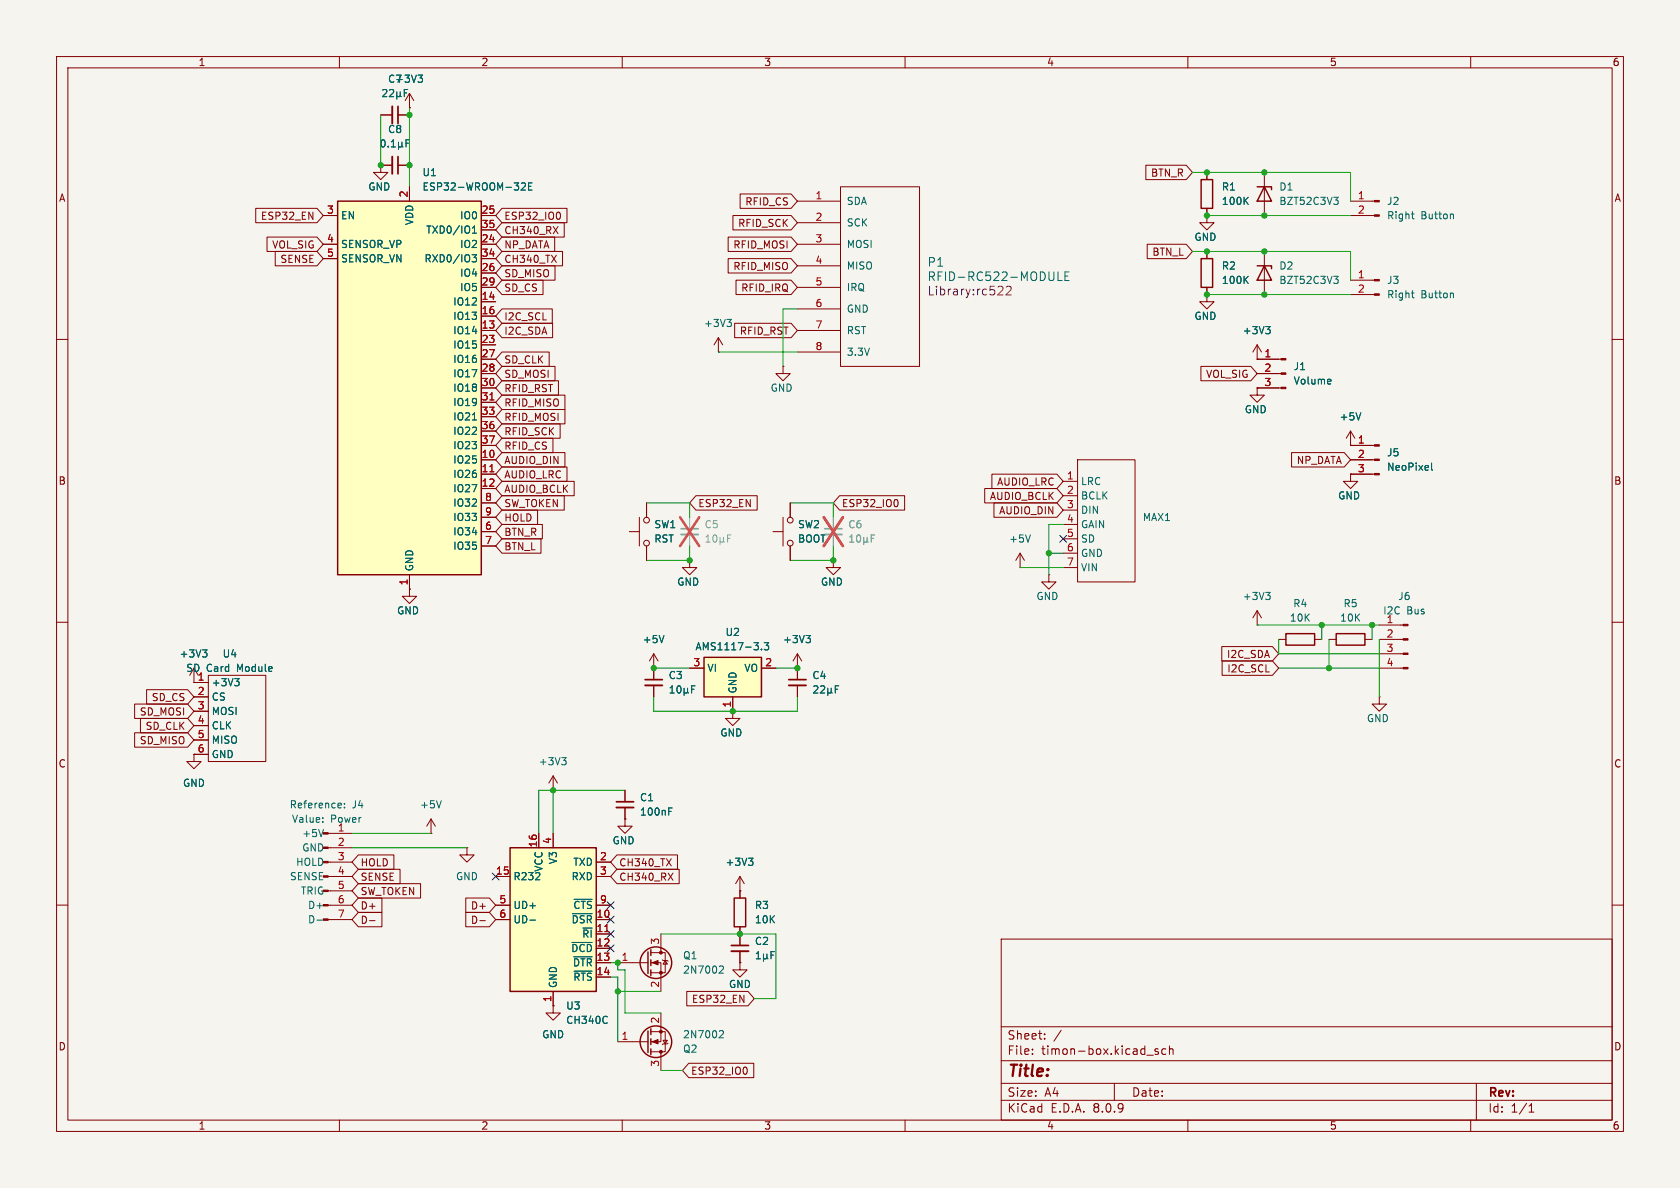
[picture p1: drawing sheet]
<svg xmlns="http://www.w3.org/2000/svg" width="297mm" height="210mm" viewBox="0 0 297 210" stroke-linecap="round" stroke-linejoin="round" font-family="sans-serif">
<path d="M0 0h297v210h-297z" fill="#f5f4ef" stroke="#f5f4ef" stroke-width=".18"/>
<g fill="none" stroke="#840000" stroke-width=".18">
<path d="M10 10h277v190h-277zM12 12h273v186h-273zM60 10v2M110 10v2M160 10v2M210 10v2M260 10v2M141 35.6h7.6M141 39.4h7.6M148.6 33h14v31.8h-14zM213.4 38.1v1.3h1.2l-1.2 1.2-1.3-1.2h1.3M213.4 38.1h.1"/>
<path d="M238.8 35.6h4.2M238.8 38.1h4.2M141 43.2h7.6M141 47h7.6M141 50.8h7.6M141 54.6h7.6M141 58.4h7.6M213.4 52.1v1.2h1.2l-1.2 1.3-1.3-1.3h1.3M213.4 52.1h.1M213.4 44.5v1.2M213.4 50.8v1.3M10 60h2"/>
<path d="M141 62.2h7.6M222.2 68.6v1.3h1.3l-1.3 1.2-1.2-1.2h1.2M222.2 68.6h.1M222.2 63.5h.1M222.2 68.6h4.3M222.2 66h4.3M222.2 63.5h4.3M222.2 61l-.7 1.2M222.2 61v2.5M222.2 61l.8 1.2M238.8 78.7h.1M238.8 76.2l-.8 1.3"/>
<path d="M238.8 76.2v2.5M238.8 76.2l.7 1.3M238.8 78.7h4.2M285 60h2M136.7 94h1.7M138.4 91.4v5.1M139.7 88.9v2.5M139.7 96.5v2.6M188 85.1h2.5M188 87.6h2.5M188 90.2h2.5M188 92.7h2.5"/>
<path d="M188 95.3h2.5M188 97.8h2.5M190.5 81.3h10.2v21.6h-10.2zM238.8 83.8v1.3h1.2l-1.2 1.3-1.3-1.3h1.3M238.8 83.8h.1M238.8 83.8h4.2M238.8 81.3h4.2M10 110h2M188 100.3h2.5M234.9 113h1.3M241.3 113h1.3M243.8 113h4.3"/>
<path d="M243.8 118.1h4.3M243.8 115.6h4.3M243.8 110.5h4.3M285 110h2M110.5 139.7v2M110.5 144.8v1.3h1.3l-1.3 1.2-1.3-1.2h1.3M110.5 144.8h.1M110.5 142.7v2.1M130.8 157.5h.1M130.8 154.9v3.9M130.8 154.9l-.8 1.3M130.8 154.9l.8 1.3"/>
<path d="M10 160h2M109.2 170.2h5.4M115.1 170.2h1.7v5.1M115.1 168.4h2.5v3.6h-2.5M116.8 179.1v5.1h-1.7M116.8 165.1v3.3M117.1 169.7l.1 .1h.8l.1 .1M117.6 169.8l.4 .6h-.8zM130.8 170.2v1.3h1.3l-1.3 1.2-1.3-1.2h1.3M130.8 170.2h.1M130.8 163.8v3.3M130.8 168.1v2.1"/>
<path d="M177 166h108v32h-108zM285 160h2M60 198v2M109.2 184.2h5.4M110 198v2M115.1 182.4h2.5v3.5h-2.5M116.8 185.9v3.3M117.2 183.9h.8l-.4 .6zM118.1 184.4l-.1 .1h-.8l-.1 .2M160 198v2M177 194.5h108M177 191.5h108"/>
<path d="M177 187.5h108M177 181.5h108M182.5 186.3v.1M182.5 185.5v.1M184.7 183.6v.1M184.7 182.8v.1M187.6 182.1l-1.3 2M197 191.5v3M202.7 186.5h1.2M204.7 185.5l-.3-.1-.2 .2v.2l.5 .2v.3h-.5M206.1 185.5l-.4-.1-.3 .3v.4l.1 .2h.6M206.7 185.5l.3-.1 .3 .1 .1 .9"/>
<path d="M206.7 184.9v1.5M210 198v2M260 198v2M261 191.5v6.5M270.3 196.6h.9M270.3 195.5l.4-.4v1.5"/>
<circle cx="139.7" cy="91.9" r=".51"/>
<circle cx="139.7" cy="96" r=".51"/>
</g>
<g fill="none" stroke="#840000" stroke-width=".25">
<path d="M212.3 45.7h2.1v5.1h-2.1zM236.2 112h5.1v2h-5.1zM129.8 158.8h2v5h-2zM114.6 168.3v3.8M115.1 167.9v1M115.1 169.7v1M115.1 171.5v1M114.6 182.2v3.9M115.1 181.9v1M115.1 183.6v1.1M115.1 185.4v1"/>
<circle cx="116" cy="170.2" r="2.79"/>
<circle cx="116" cy="184.1" r="2.79"/>
</g>
<g fill="none" stroke="#006464" stroke-width=".18">
<path d="M249.5 37.8h.5M249.8 38.6l.2 .1M256.8 37.8l.2 .2v.7M187 48.1v1.5h.8M188.3 48.8h.5M189 48.1h-.7v1.5h.7M220.1 49.4l.6 .7M220.7 48.8l-.8 .8M223.8 57.7h.7l-.4 .5M224.3 58.2l.2 .3v.3l-.2 .2M235.1 67l.2 .3-.6 .2M235.2 67.8l-.1 .1"/>
<path d="M240.6 73l-.4 1.2M253.1 81.9v1l.2 .2M118.2 143.4h.4M118.2 142.8h.6M132.3 151.7h.8l-.4 .5M132.9 152.2l.2 .2v.3l-.2 .3M127.4 170.8h.4l.1 .3-.8 .9h.8M133.7 169.5h.7M133.7 168.6l.4-.4v1.3M135 169.3l.2 .2h.2l.2-.2M135 168.6v1.3M135.6 169.3l.2 .2"/>
<path d="M135.6 168.6v.7M136.3 168.8h.4M136.9 168.2h-.6v1.3M127.4 182.2l.4 .1 .1 .3-.8 .9h.8"/>
</g>
<path d="M109 142.7h3M129.3 168.1h3" fill="none" stroke="#840000" stroke-width=".33"/>
<path d="M109 141.7h3M129.3 167.1h3" fill="none" stroke="#840000" stroke-width=".3"/>
<path d="M177 50.6l.3 .3-.1 .4-.8 .8h.9M178.1 50.6l-.2 .2M178.5 50.6l.3 .3-.1 .4-.9 .8h1" fill="none" stroke="#840084" stroke-width=".18"/>
<g fill="#840000" stroke="#840000" stroke-width=".18">
<path d="M243 38h.8v.2h-.8z"/>
<path d="M243 35.4h.8v.3h-.8z"/>
<path d="M115.3 170.2l1-.4v.8z"/>
<path d="M115.3 184.2l1-.4v.7z"/>
<path d="M226.5 68.5h.8v.2h-.8z"/>
<path d="M226.5 65.9h.8v.3h-.8z"/>
<path d="M226.5 63.4h.8v.2h-.8z"/>
<path d="M243 83.7h.8v.2h-.8z"/>
<path d="M243 81.2h.8v.2h-.8z"/>
<path d="M243 78.6h.8v.3h-.8z"/>
<path d="M248.1 118h.8v.2h-.8z"/>
<path d="M248.1 115.4h.8v.3h-.8z"/>
<path d="M248.1 112.9h.8v.3h-.8z"/>
<path d="M248.1 110.4h.8v.2h-.8z"/>
<circle cx="116.8" cy="172" r=".25"/>
<circle cx="116.8" cy="168.4" r=".25"/>
<circle cx="116.8" cy="182.4" r=".25"/>
<circle cx="116.8" cy="185.9" r=".25"/>
</g>
<path d="M124.5 116.2h10.1v7h-10.1z" fill="#ffffc2"/>
<path d="M124.5 116.2h10.1v7h-10.1z" fill="none" stroke="#840000" stroke-width=".25"/>
<g fill="none" stroke="#840000" stroke-width=".18">
<path d="M127 59.7l-.8 1.3M127 59.7v2.5M127 59.7l.8 1.3M127 62.2h.1M138.4 64.8v1.2h1.3l-1.3 1.3-1.2-1.3h1.2M138.4 64.8h.1M111.3 94h1.7M113 91.4v5.1M114.3 88.9v2.5M114.3 96.5v2.6M121.9 99.1v1.2h1.3l-1.3 1.3-1.3-1.3h1.3M121.9 99.1h.1"/>
<path d="M115.6 118.1h.1M115.6 115.6v4.5M115.6 115.6l-.8 1.2M115.6 115.6l.7 1.2M121.9 118.1h2.6M134.6 118.1h2.6M141 118.1h.1M141 115.6l-.8 1.2M141 115.6v2.5M141 115.6l.7 1.2M115.6 121.2v2M129.5 125.7v1.3h1.3l-1.3 1.3-1.2-1.3h1.2"/>
<path d="M129.5 125.7h.1M129.5 123.2v2.5"/>
<circle cx="114.3" cy="96" r=".51"/>
<circle cx="114.3" cy="91.9" r=".51"/>
</g>
<g fill="none" stroke="#006464" stroke-width=".18">
<path d="M128.5 56.5h.8l-.4 .4M129.1 56.9l.2 .3v.3l-.2 .2M117.4 112.3l-.4 1.3M134.6 114.8v.1M135.1 113.6h.8l-.4 .5 .3 .1v.6l-.2 .1-.5-.1M142.5 112.3h.8l-.5 .5M143 112.8l.3 .3v.3l-.3 .2M118.5 122.5h.7M118.5 121.6l.3-.4v1.3M119.8 121.4l.2-.2a.68 .68 0 0 1 .4 .7 .68 .68 0 0 1-.4 .6l-.2-.1-.1-.4zM120.9 122.3l.2 .2h.3l.1-.2M120.9 121.7v1.2"/>
<path d="M121.5 122.3l.2 .2M121.5 121.7v.6M122.3 121.8h.4M122.9 121.2h-.6v1.3"/>
</g>
<path d="M114 121.2h3.1" fill="none" stroke="#840000" stroke-width=".33"/>
<path d="M114 120.1h3.1" fill="none" stroke="#840000" stroke-width=".3"/>
<path d="M120.4 94.5h3" fill="none" stroke="#9c9b98" stroke-width=".33"/>
<path d="M120.4 93.5h3" fill="none" stroke="#9c9b98" stroke-width=".3"/>
<path d="M121.9 91.4v2.1M121.9 94.5v2" fill="none" stroke="#9c9b98" stroke-width=".18"/>
<path d="M124.8 95.8h.7M124.8 94.9l.4-.3v1.2M126.1 94.7l.2-.1a.68 .68 0 0 1 .5 .6 .68 .68 0 0 1-.5 .6l-.2-.1-.1-.3zM127.3 95.7l.2 .1h.2l.2-.1M127.3 95v1.3M127.9 95.7l.2 .1M127.9 95v.7M128.6 95.2h.4M129.2 94.6h-.6v1.2" fill="none" stroke="#939391" stroke-width=".18"/>
<path d="M120.2 91.4l3.4 5.1M123.6 91.4l-3.4 5.1" fill="none" stroke="#e65255" stroke-width=".46"/>
<path d="M90.2 149.9h15.2v25.4h-15.2z" fill="#ffffc2"/>
<path d="M212.3 31.8h2.1v5h-2.1zM222.2 33h2.6v.5M223.5 33l1.3 2.6h-2.6zM222.2 47h2.6v.5M223.5 47l1.3 2.5h-2.6zM227.3 112h5.1v2h-5.1zM90.2 149.9h15.2v25.4h-15.2z" fill="none" stroke="#840000" stroke-width=".25"/>
<g fill="none" stroke="#840000" stroke-width=".18">
<path d="M72.4 19.1h.1M72.4 16.5l-.8 1.3M72.4 16.5v2.6M72.4 16.5l.8 1.3M67.3 29.2v1.3h1.3l-1.3 1.3-1.3-1.3h1.3M67.3 29.2h.1M67.3 29.2h2M67.3 20.3h2M70.4 29.2h2M70.4 20.3h2M213.4 30.5v1.3M213.4 36.8v1.3"/>
<path d="M223.5 30.5v7.6M223.5 44.5v7.6M238.8 52.1h4.2M238.8 49.5h4.2M147.3 99.1v1.2h1.3l-1.3 1.3-1.3-1.3h1.3M147.3 99.1h.1M180.3 97.8l-.7 1.3M180.3 97.8v2.5M180.3 97.8l.8 1.3M34.3 118.1v2.6M36.8 119.4h10.2v15.2h-10.2zM72.4 104.1v1.3h1.3l-1.3 1.3-1.3-1.3h1.3"/>
<path d="M72.4 104.1h.1M141 118.1v2M180.3 100.3h.1M185.4 101.6v1.3h1.3l-1.3 1.2-1.3-1.2h1.3M185.4 101.6h.1M222.2 110.5h.1M222.2 108l-.7 1.2M222.2 108v2.5M222.2 108l.8 1.2M226.1 113h1.2M232.4 113h1.3M34.3 120.7h.1"/>
<path d="M34.3 133.4v1.2h1.3l-1.3 1.3-1.3-1.3h1.3M34.3 133.4h.1M34.3 120.7h2.5M34.3 123.2h2.5M34.3 125.7h2.5M34.3 128.3h2.5M34.3 130.8h2.5M34.3 133.4h2.5M97.8 139.7h.1M97.8 137.2v2.5M97.8 137.2l-.8 1.2M97.8 137.2l.8 1.2"/>
<path d="M141 121.2v2M58 154.9h4.2M58 152.4h4.2M58 157.5h4.2M58 149.9h4.2M58 147.3h4.2M76.2 147.3h.1M76.2 144.8l-.8 1.3M76.2 144.8v2.5M76.2 144.8l.8 1.3M82.5 149.9v1.2h1.3l-1.3 1.3-1.2-1.3h1.2M82.5 149.9h.1"/>
<path d="M87.6 154.9h2.6M95.2 147.3v2.6M97.8 147.3v2.6M105.4 154.9h2.5M105.4 152.4h2.5M58 162.6h4.2M58 160h4.2M87.6 162.6h2.6M87.6 160h2.6M97.8 177.8v1.3h1.3l-1.3 1.2-1.3-1.2h1.3M97.8 177.8h.1M97.8 175.3v2.5"/>
<path d="M105.4 162.6h2.5M105.4 165.1h2.5M105.4 167.6h2.5M105.4 170.2h2.5M105.4 172.7h2.5M105.4 160h2.5"/>
</g>
<g fill="none" stroke="#006464" stroke-width=".18">
<path d="M67.7 15.9l.5-.1 .2 .4-.8 .9h.8M68.9 15.9l.5-.1 .2 .4-.8 .9h.8M70.1 16.9l.2 .2h.3l.2-.2M70.1 16.2v1.3M70.8 16.9l.1 .2M70.8 16.2v.7M71.5 16.4h.4M72.1 15.8h-.6v1.3M73.9 13.3h.8l-.4 .5M74.4 13.8l.3 .2v.3l-.3 .2M67.5 24.8l.2-.1a.68 .68 0 0 1 .4 .6 .68 .68 0 0 1-.4 .7 .84 .84 0 0 1-.2-1.2zM68.6 25.9v.1"/>
<path d="M69.2 26h.7M69.2 25.1l.3-.4v1.3M70.4 25.8l.2 .2h.3l.2-.2M70.4 25.1v1.3M71.1 25.8l.1 .2M71.1 25.1v.7M71.8 25.3h.4M72.4 24.7h-.6v1.3M220.1 35.4l.6 .7M220.7 34.9l-.8 .7M235.8 34.9h.8l-.5 .5M236.3 35.4l.3 .2v.3l-.3 .2"/>
<path d="M235.8 48.8h.8l-.5 .5M236.3 49.3l.3 .3v.3l-.3 .2M249.5 51.8h.5M249.8 52.6h.2M256.8 51.8l.2 .2v.6M182.2 94.6l-.5 1.2M35.8 114.9h.8l-.4 .5M36.3 115.4l.3 .2v.3l-.3 .2M41.5 120h.8l-.4 .4M223.8 104.7h.7l-.4 .5M224.3 105.2l.2 .2v.3l-.2 .3M42 120.4l.3 .3v.3l-.3 .2"/>
<path d="M99.3 133.9h.8l-.4 .5M99.8 134.4l.3 .3v.3l-.3 .2M143.9 121.4l.4-.2 .3 .4-.8 .9h.8M145.1 121.4l.5-.2 .2 .4-.8 .9h.8M146.3 122.3l.2 .2h.3l.1-.2M146.3 121.7v1.2M146.9 122.3l.2 .2M146.9 121.7v.6M147.7 121.8h.4M148.3 121.2h-.6v1.3M57.1 145.2v.2M57.1 144.6v.1"/>
<path d="M57.2 146.6l-.4 1.3M60.2 142l.2 .3-.6 .1M60.3 142.8h-.1M60.9 142.7v.1M60.9 142v.2M78 141.5l-.4 1.3M101.5 159h3.2M56 162.7h1M93.7 162.7h.9M101.1 166.6h3.6M101.2 161.5h3.5M101.4 169.1h3.3"/>
<path d="M101.5 171.7h3.2M107.3 179.7l.1 .1M107.4 180.8l-.1 .1"/>
</g>
<path d="M106.9 164.7h.7" fill="none" stroke="#a90000" stroke-width=".18"/>
<path d="M69.3 18.8v3M69.3 27.7v3M139.4 121.2h3.1" fill="none" stroke="#840000" stroke-width=".33"/>
<path d="M70.4 18.8v3M70.4 27.7v3M139.4 120.1h3.1" fill="none" stroke="#840000" stroke-width=".3"/>
<path d="M145.8 94.5h3" fill="none" stroke="#9c9b98" stroke-width=".33"/>
<path d="M145.8 93.5h3" fill="none" stroke="#9c9b98" stroke-width=".3"/>
<path d="M147.3 91.4v2.1M147.3 94.5v2" fill="none" stroke="#9c9b98" stroke-width=".18"/>
<path d="M150.2 95.8h.7M150.2 94.9l.4-.3v1.2M151.5 94.7l.2-.1a.68 .68 0 0 1 .5 .6 .68 .68 0 0 1-.5 .6l-.2-.1-.1-.3zM152.7 95.7l.2 .1h.2l.2-.1M152.7 95v1.3M153.3 95.7l.2 .1M153.3 95v.7M154 95.2h.4M154.6 94.6h-.6v1.2" fill="none" stroke="#939391" stroke-width=".18"/>
<path d="M145.6 91.4l3.4 5.1M149 91.4l-3.4 5.1" fill="none" stroke="#e65255" stroke-width=".46"/>
<g fill="#840000" stroke="#840000" stroke-width=".18">
<path d="M243 51.9h.8v.3h-.8z"/>
<path d="M243 49.4h.8v.3h-.8z"/>
<path d="M57.1 162.4h.9v.3h-.9z"/>
<path d="M57.1 159.9h.9v.2h-.9z"/>
<path d="M57.1 157.4h.9v.2h-.9z"/>
<path d="M57.1 154.8h.9v.3h-.9z"/>
<path d="M57.1 152.3h.9v.2h-.9z"/>
<path d="M57.1 149.7h.9v.3h-.9z"/>
<path d="M57.1 147.2h.9v.2h-.9z"/>
</g>
<path d="M59.7 35.6h25.4v66h-25.4z" fill="#ffffc2"/>
<path d="M59.7 35.6h25.4v66h-25.4z" fill="none" stroke="#840000" stroke-width=".25"/>
<g fill="none" stroke="#840000" stroke-width=".18">
<path d="M72.4 19.1h.1M45.2 36.8h10.8l1.1 1.3-1.1 1.3h-10.8zM57.1 38.1h2.6M67.3 29.2h.1M67.3 20.3h2M67.3 29.2h2M70.4 20.3h2M70.4 29.2h2M72.4 33v2.6M85.1 38.1h2.5M88.7 39.4h11.1v2.5h-11.1l-1.1-1.3zM88.7 36.8h11.5v2.6h-11.5l-1.1-1.3z"/>
<path d="M98.9 37.6l.2 .4-.2 .7M129.6 38.1h10.3l1.1 1.3-1.1 1.2h-10.3zM130.8 34.3h9.1l1.1 1.3-1.1 1.2h-9.1zM202.6 29.2h7.1l1.1 1.3-1.1 1.3h-7.1zM213.4 38.1h.1M213.4 30.5v1.3M213.4 36.8v1.3M47.2 41.9h8.8l1.1 1.3-1.1 1.3h-8.8zM48.7 44.4h7.3l1.1 1.3-1.1 1.3h-7.3zM57.1 43.2h2.6M57.1 45.7h2.6M85.1 58.4h2.5"/>
<path d="M85.1 53.3h2.5M85.1 55.9h2.5M85.1 43.2h2.5M85.1 48.3h2.5M85.1 50.8h2.5M85.1 45.7h2.5M85.1 40.6h2.5M88.7 54.6h8.9v2.6h-8.9l-1.1-1.3zM88.7 41.9h9.4v2.6h-9.4l-1.1-1.3zM88.7 57.1h9v2.6h-9l-1.1-1.3zM88.7 49.5h7.3v2.6h-7.3l-1.1-1.3zM88.7 47h9.4v2.5h-9.4l-1.1-1.2z"/>
<path d="M88.7 44.4h10.7v2.6h-10.7l-1.1-1.3zM97.8 40l.9 1.3M98.7 40l-.9 1.3M128.7 41.9h11.2l1.1 1.3-1.1 1.3h-11.2zM128.7 45.7h11.2l1.1 1.3-1.1 1.3h-11.2zM129.9 57.1h10l1.1 1.3-1.1 1.3h-10zM130.1 49.5h9.8l1.1 1.3-1.1 1.3h-9.8zM202.8 43.2h6.9l1.1 1.3-1.1 1.2h-6.9zM213.4 52.1h.1M213.4 44.5v1.2M213.4 50.8v1.3M85.1 61h2.5"/>
<path d="M85.1 63.5h2.5M85.1 66h2.5M85.1 68.6h2.5M85.1 71.1h2.5M85.1 73.7h2.5M85.1 76.2h2.5M85.1 78.7h2.5M88.7 62.2h8.4v2.6h-8.4l-1.1-1.3zM88.7 64.8h9.4v2.5h-9.4l-1.1-1.3zM88.7 72.4h11.2v2.5h-11.2l-1.1-1.2zM88.7 67.3h10v2.6h-10l-1.1-1.3zM88.7 74.9h10.3v2.6h-10.3l-1.1-1.3z"/>
<path d="M88.7 69.8h11.2v2.6h-11.2l-1.1-1.3zM88.7 77.5h9.1v2.5h-9.1l-1.1-1.3zM212.3 64.8h8.8l1.1 1.2-1.1 1.3h-8.8zM222.2 63.5h.1M222.2 68.6h.1M222.2 63.5h3.9M222.2 66h3.9M222.2 68.6h3.9M238.8 78.7h.1M238.8 78.7h3.8M85.1 81.3h2.5M85.1 83.8h2.5"/>
<path d="M85.1 86.4h2.5M85.1 94h2.5M85.1 96.5h2.5M85.1 88.9h2.5M85.1 91.4h2.5M88.7 82.5h11.5v2.6h-11.5l-1.1-1.3zM88.7 90.2h6.3v2.5h-6.3l-1.1-1.3zM88.7 95.2h6.9v2.6h-6.9l-1.1-1.3zM88.7 87.6h11.1v2.6h-11.1l-1.1-1.3zM88.7 92.7h7.2v2.6h-7.2l-1.1-1.3zM88.7 80h11.2v2.6h-11.2l-1.1-1.3zM88.7 85.1h12.8v2.5h-12.8l-1.1-1.2z"/>
<path d="M114.3 88.9v2.5M114.3 96.5v2.6M121.9 99.1h.1M123 87.6h10.9v2.6h-10.9l-1.1-1.3zM139.7 88.9v2.5M139.7 96.5v2.6M147.3 99.1h.1M148.4 87.6h11.5v2.6h-11.5l-1.1-1.3zM158.6 88.4l.2 .4-.2 .7M174.1 86.4h12.7l1.2 1.2-1.2 1.3h-12.7zM175.4 83.8h11.4l1.2 1.3-1.2 1.3h-11.4zM175.7 88.9h11.1l1.2 1.3-1.2 1.2h-11.1z"/>
<path d="M228.3 80h9.3l1.2 1.3-1.2 1.3h-9.3zM238.8 83.8h.1M238.8 81.3h3.8M238.8 83.8h3.8M72.4 104.1h.1M72.4 101.6v2.5M115.6 118.1h.1M115.6 118.1v2M121.9 118.1h2.6M134.6 118.1h2.6M141 118.1h.1M141 118.1v2"/>
<path d="M216 114.3h8.9l1.2 1.3-1.2 1.2h-8.9zM216.1 116.8h8.8l1.2 1.3-1.2 1.3h-8.8zM23.8 129.5h9.4l1.1 1.3-1.1 1.3h-9.4zM23.8 124.5h9.4l1.1 1.2-1.1 1.3h-9.4zM24.8 127h8.4l1.1 1.3-1.1 1.2h-8.4zM25.9 121.9h7.3l1.1 1.3-1.1 1.3h-7.3zM34.3 133.4h.1M34.3 120.7h.1M34.3 120.7h2.5M34.3 123.2h2.5M34.3 125.7h2.5M34.3 128.3h2.5"/>
<path d="M34.3 130.8h2.5M34.3 133.4h2.5M110.5 139.7v2M115.6 121.2v2M129.5 125.7h.1M129.5 123.2v2.5M141 121.2v2M243.8 123.2v1.3h1.3l-1.3 1.2-1.2-1.2h1.2M243.8 123.2h.1M63.3 151.1h6.3v2.6h-6.3l-1.1-1.3zM63.3 158.7h4.2v2.6h-4.2l-1.1-1.3zM63.3 153.7h7.4v2.5h-7.4l-1.1-1.3z"/>
<path d="M63.3 156.2h11.1v2.6h-11.1l-1.1-1.3zM82.3 158.7h4.2l1.1 1.3-1.1 1.3h-4.2zM87.6 154.9h2.6M95.2 147.3v2.6M97.8 147.3v2.6M105.4 154.9h2.5M105.4 152.4h2.5M109.1 153.7h11v2.5h-11l-1.2-1.3zM109.1 151.1h10.7v2.6h-10.7l-1.2-1.3zM110.5 144.8h.1M110.5 142.7v2.1M118.1 154.3l.9 1.3"/>
<path d="M119 154.3l-.9 1.3M130.8 157.5h.1M130.8 157.5v1.3M63.3 161.3h4.2v2.5h-4.2l-1.1-1.2zM65.3 162.7h1M82.3 161.3h4.2l1.1 1.3-1.1 1.2h-4.2zM84.8 162.7h1M87.6 162.6h2.6M87.6 160h2.6M97.8 177.8h.1M97.8 175.3v2.5M105.4 162.6h2.5"/>
<path d="M105.4 165.1h2.5M105.4 167.6h2.5M105.4 170.2h2.5M105.4 172.7h2.5M105.4 160h2.5M121.4 175.3h10.8l1.1 1.2-1.1 1.3h-10.8zM130.8 170.2h.1M130.8 163.8v3.3M130.8 168.1v2.1M121.8 188h11.5v2.5h-11.5l-1.2-1.3zM131.9 188.7l.2 .4-.2 .7"/>
</g>
<path d="M86.6 70.7h.7M86.6 83.4h.7M106.9 164.7h.7" fill="none" stroke="#a90000" stroke-width=".18"/>
<g fill="none" stroke="#006464" stroke-width=".18">
<path d="M67.7 15.9l.5-.1 .2 .4-.8 .9h.8M68.9 15.9l.5-.1 .2 .4-.8 .9h.8M70.1 16.9l.2 .2h.3l.2-.2M70.1 16.2v1.3M70.8 16.9l.1 .2M70.8 16.2v.7M71.5 16.4h.4M72.1 15.8h-.6v1.3M73.9 13.3h.8l-.4 .5M74.4 13.8l.3 .2v.3l-.3 .2M67.5 24.8l.2-.1a.68 .68 0 0 1 .4 .6 .68 .68 0 0 1-.4 .7 .84 .84 0 0 1-.2-1.2zM68.6 25.9v.1"/>
<path d="M69.2 26h.7M69.2 25.1l.3-.4v1.3M70.4 25.8l.2 .2h.3l.2-.2M70.4 25.1v1.3M71.1 25.8l.1 .2M71.1 25.1v.7M71.8 25.3h.4M72.4 24.7h-.6v1.3M92.2 32.5l.5-.2 .2 .4-.8 .9h.8M93.4 32.9h.5M94 32.3h-.6v1.3h.6M220.1 35.4l.6 .7"/>
<path d="M220.7 34.9l-.8 .7M83.5 45h.7l-.4 .5 .4 .1v.6l-.2 .1-.5-.1M83.5 41.2h.7M83.5 40.3l.4-.4v1.3M220.1 49.4l.6 .7M220.7 48.8l-.8 .8M223.8 57.7h.7l-.4 .5M224.3 58.2l.2 .3v.3l-.2 .2M83.5 74.2h.7M235.1 67l.2 .3-.6 .2M235.2 67.8l-.1 .1M240.6 73l-.4 1.2"/>
<path d="M253.1 81.9v1l.2 .2M35.8 114.9h.8l-.4 .5M36.3 115.4l.3 .2v.3l-.3 .2M41.5 120h.8l-.4 .4M117.4 112.3l-.4 1.3M134.6 114.8v.1M135.1 113.6h.8l-.4 .5 .3 .1v.6l-.2 .1-.5-.1M142.5 112.3h.8l-.5 .5M143 112.8l.3 .3v.3l-.3 .2M42 120.4l.3 .3v.3l-.3 .2M118.5 122.5h.7M118.5 121.6l.3-.4v1.3"/>
<path d="M119.8 121.4l.2-.2a.68 .68 0 0 1 .4 .7 .68 .68 0 0 1-.4 .6l-.2-.1-.1-.4zM120.9 122.3l.2 .2h.3l.1-.2M120.9 121.7v1.2M121.5 122.3l.2 .2M121.5 121.7v.6M122.3 121.8h.4M122.9 121.2h-.6v1.3M143.9 121.4l.4-.2 .3 .4-.8 .9h.8M145.1 121.4l.5-.2 .2 .4-.8 .9h.8M146.3 122.3l.2 .2h.3l.1-.2M146.3 121.7v1.2M146.9 122.3l.2 .2"/>
<path d="M146.9 121.7v.6M147.7 121.8h.4M148.3 121.2h-.6v1.3M101.5 159h3.2M118.2 143.4h.4M118.2 142.8h.6M132.3 151.7h.8l-.4 .5M132.9 152.2l.2 .2v.3l-.2 .3M93.7 162.7h.9M101.1 166.6h3.6M101.2 161.5h3.5M101.4 169.1h3.3"/>
<path d="M101.5 171.7h3.2M107.3 179.7l.1 .1M133.7 169.5h.7M133.7 168.6l.4-.4v1.3M135 169.3l.2 .2h.2l.2-.2M135 168.6v1.3M135.6 169.3l.2 .2M135.6 168.6v.7M136.3 168.8h.4M136.9 168.2h-.6v1.3M107.4 180.8l-.1 .1"/>
</g>
<g fill="none" stroke="#009600" stroke-width=".18">
<path d="M72.4 19.1v13.9M67.3 20.3v8.9M210.8 30.5h28v5.1M213.4 38.1h25.4M141 54.6h-2.6v10.2M210.8 44.5h28v5M213.4 52.1h25.4M127 62.2h14M114.3 88.9h7.6v2.5M121.9 96.5v2.6h-7.6M139.7 88.9h7.6v2.5M147.3 96.5v2.6h-7.6"/>
<path d="M185.4 97.8h2.6M188 92.7h-2.6v8.9M115.6 118.1h6.3M137.2 118.1h3.8M180.3 100.3h7.7M222.2 110.5h21.6M226.1 113v2.6h17.7M226.1 118.1h17.7M233.7 110.5v2.5M234.9 113v5.1M242.6 110.5v2.5M243.8 113v10.2"/>
<path d="M97.8 139.7v7.6M110.5 139.7h-15.3v7.6M115.6 123.2v2.5h25.4v-2.5M62.2 147.3h14M62.2 149.9h20.3M107.9 170.2h1.3v1.3h1.3v7.6h6.3M107.9 172.7h1.3v11.5M109.2 175.3h7.6M116.8 165.1h20.4v11.4h-3.9M116.8 189.2h3.8"/>
</g>
<path d="M187.4 94.6l1.2 1.3M188.6 94.6l-1.2 1.3M87 154.3l1.2 1.2M88.2 154.3l-1.2 1.2M107.3 159.4l1.3 1.2M108.6 159.4l-1.3 1.2M107.3 162l1.3 1.2M107.3 164.5l1.3 1.2M107.3 167l1.3 1.2M108.6 162l-1.3 1.2M108.6 164.5l-1.3 1.2M108.6 167l-1.3 1.2" fill="none" stroke="#000084" stroke-width=".18"/>
<path d="M150.2 95.8h.7M150.2 94.9l.4-.3v1.2M151.5 94.7l.2-.1a.68 .68 0 0 1 .5 .6 .68 .68 0 0 1-.5 .6l-.2-.1-.1-.3zM152.7 95.7l.2 .1h.2l.2-.1M152.7 95v1.3M153.3 95.7l.2 .1M153.3 95v.7M154 95.2h.4M154.6 94.6h-.6v1.2" fill="none" stroke="#939391" stroke-width=".18"/>
<path d="M147.3 91.4v2.1M147.3 94.5v2" fill="none" stroke="#9c9b98" stroke-width=".18"/>
<path d="M145.6 91.4l3.4 5.1M149 91.4l-3.4 5.1" fill="none" stroke="#e65255" stroke-width=".46"/>
<g fill="#009600" stroke="#009600" stroke-width=".18">
<circle cx="97.8" cy="139.7" r=".46"/>
<circle cx="234.9" cy="118.1" r=".46"/>
<circle cx="242.6" cy="110.5" r=".46"/>
<circle cx="213.4" cy="52.1" r=".46"/>
<circle cx="233.7" cy="110.5" r=".46"/>
<circle cx="223.5" cy="52.1" r=".46"/>
<circle cx="185.4" cy="97.8" r=".46"/>
<circle cx="121.9" cy="99.1" r=".46"/>
<circle cx="129.5" cy="125.7" r=".46"/>
<circle cx="115.6" cy="118.1" r=".46"/>
<circle cx="141" cy="118.1" r=".46"/>
<circle cx="147.3" cy="99.1" r=".46"/>
<circle cx="213.4" cy="38.1" r=".46"/>
<circle cx="213.4" cy="44.5" r=".46"/>
<circle cx="223.5" cy="44.5" r=".46"/>
<circle cx="223.5" cy="38.1" r=".46"/>
<circle cx="223.5" cy="30.5" r=".46"/>
<circle cx="213.4" cy="30.5" r=".46"/>
<circle cx="130.8" cy="165.1" r=".46"/>
<circle cx="109.2" cy="175.3" r=".46"/>
<circle cx="109.2" cy="170.2" r=".46"/>
<circle cx="72.4" cy="29.2" r=".46"/>
<circle cx="67.3" cy="29.2" r=".46"/>
<circle cx="72.4" cy="20.3" r=".46"/>
</g>
<text font-size="2.8" fill="#840000" x="178" y="190.9">Title:</text>
<text font-size="2.1" fill="#006464" x="163.9" y="47.3">P1</text>
<g font-size="2.1" fill="#840084">
<text x="163.9" y="49.9">RFID-RC522-MODULE</text>
<text x="163.9" y="52.4">Library:rc522</text>
</g>
<g font-size="2.1" fill="#840000">
<text x="178" y="184">Sheet:</text>
<text x="178" y="186.7">File:</text>
<text x="184.1" y="186.7">timon-box.kicad_sch</text>
<text x="178" y="196.9">KiCad</text>
<text x="178" y="194.1">Size:</text>
<text x="184.7" y="194.1">A4</text>
<text x="185.7" y="196.9">E.D.A.</text>
<text x="193.3" y="196.9">8.0.9</text>
<text x="200" y="194.1">Date:</text>
<text x="263" y="194.3">Rev:</text>
<text x="263" y="196.9">Id:</text>
<text x="267.1" y="196.9">1/1</text>
</g>
<g font-size="1.8" fill="#840000">
<text x="35" y="11.9">1</text>
<text x="85" y="11.9">2</text>
<text x="135" y="11.9">3</text>
<text x="185" y="11.9">4</text>
<text x="235" y="11.9">5</text>
<text x="285" y="11.9">6</text>
<text x="10.3" y="35.9">A</text>
<text x="203.4" y="31.4">BTN_R</text>
<text x="285.3" y="35.9">A</text>
<text x="46" y="39.1">ESP32_EN</text>
<text x="89.1" y="41.6">CH340_RX</text>
<text x="89.1" y="39.1">ESP32_IO0</text>
<text x="130.4" y="40.3">RFID_SCK</text>
<text x="131.7" y="36.5">RFID_CS</text>
<text x="48" y="44.1">VOL_SIG</text>
<text x="49.5" y="46.7">SENSE</text>
<text x="89.1" y="44.1">NP_DATA</text>
<text x="89.1" y="46.7">CH340_TX</text>
<text x="129.5" y="44.1">RFID_MOSI</text>
<text x="129.5" y="47.9">RFID_MISO</text>
<text x="203.6" y="45.4">BTN_L</text>
<text x="89.1" y="51.8">SD_CS</text>
<text x="89.1" y="49.2">SD_MISO</text>
<text x="130.9" y="51.8">RFID_IRQ</text>
<text x="89.1" y="56.8">I2C_SCL</text>
<text x="89.1" y="59.4">I2C_SDA</text>
<text x="130.7" y="59.4">RFID_RST</text>
<text x="89.1" y="64.5">SD_CLK</text>
<text x="89.1" y="67">SD_MOSI</text>
<text x="89.1" y="69.5">RFID_RST</text>
<text x="213.1" y="67">VOL_SIG</text>
<text x="89.1" y="74.6">RFID_MOSI</text>
<text x="89.1" y="77.2">RFID_SCK</text>
<text x="89.1" y="72.1">RFID_MISO</text>
<text x="89.1" y="79.7">RFID_CS</text>
<text x="89.1" y="82.2">AUDIO_DIN</text>
<text x="229.1" y="82.2">NP_DATA</text>
<text x="10.3" y="85.9">B</text>
<text x="89.1" y="84.8">AUDIO_LRC</text>
<text x="89.1" y="89.9">SW_TOKEN</text>
<text x="89.1" y="87.3">AUDIO_BCLK</text>
<text x="123.3" y="89.9">ESP32_EN</text>
<text x="148.7" y="89.9">ESP32_IO0</text>
<text x="174.9" y="88.6">AUDIO_BCLK</text>
<text x="176.2" y="86">AUDIO_LRC</text>
<text x="285.3" y="85.9">B</text>
<text x="89.1" y="92.4">HOLD</text>
<text x="89.1" y="94.9">BTN_R</text>
<text x="176.5" y="91.1">AUDIO_DIN</text>
<text x="89.1" y="97.5">BTN_L</text>
<text x="216.8" y="116.5">I2C_SDA</text>
<text x="216.9" y="119.1">I2C_SCL</text>
<text x="26.7" y="124.1">SD_CS</text>
<text x="24.6" y="131.8">SD_MISO</text>
<text x="24.6" y="126.7">SD_MOSI</text>
<text x="25.6" y="129.2">SD_CLK</text>
<text x="10.3" y="135.9">C</text>
<text x="285.3" y="135.9">C</text>
<text x="63.7" y="153.4">HOLD</text>
<text x="63.7" y="155.9">SENSE</text>
<text x="109.4" y="155.9">CH340_RX</text>
<text x="109.4" y="153.4">CH340_TX</text>
<text x="63.7" y="161">D+</text>
<text x="63.7" y="158.4">SW_TOKEN</text>
<text x="83.2" y="161">D+</text>
<text x="63.7" y="163.5">D-</text>
<text x="83.2" y="163.5">D-</text>
<text x="122.2" y="177.5">ESP32_EN</text>
<text x="10.3" y="185.9">D</text>
<text x="285.3" y="185.9">D</text>
<text x="122.1" y="190.2">ESP32_IO0</text>
<text x="35" y="199.9">1</text>
<text x="85" y="199.9">2</text>
<text x="135" y="199.9">3</text>
<text x="185" y="199.9">4</text>
<text x="235" y="199.9">5</text>
<text x="285" y="199.9">6</text>
</g>
<g font-size="1.8" fill="#006464">
<text x="68.5" y="14.8">C7</text>
<text x="69.7" y="14.8">+3V3</text>
<text x="68.5" y="23.7">C8</text>
<text x="65" y="33.9">GND</text>
<text x="74.6" y="33.9">ESP32-WROOM-32E</text>
<text x="74.6" y="31.3">U1</text>
<text x="215.9" y="33.9">R1</text>
<text x="226.1" y="33.9">D1</text>
<text x="60.2" y="39">EN</text>
<text x="73.3" y="39.9" transform="rotate(-90 73.3 39.9)">VDD</text>
<text x="75.2" y="41.5">TXD0/IO1</text>
<text x="81.2" y="39">IO0</text>
<text x="149.6" y="36.4">SDA</text>
<text x="149.6" y="40.2">SCK</text>
<text x="215.9" y="36.4">100K</text>
<text x="226.1" y="36.4">BZT52C3V3</text>
<text x="245.1" y="36.4">J2</text>
<text x="245.1" y="39">Right</text>
<text x="251.2" y="39">Button</text>
<text x="60.2" y="44">SENSOR_VP</text>
<text x="60.2" y="46.6">SENSOR_VN</text>
<text x="74.9" y="46.6">RXD0/IO3</text>
<text x="81.2" y="44">IO2</text>
<text x="149.6" y="44">MOSI</text>
<text x="149.6" y="47.9">MISO</text>
<text x="211.1" y="42.8">GND</text>
<text x="215.9" y="47.9">R2</text>
<text x="226.1" y="47.9">D2</text>
<text x="81.2" y="49.1">IO4</text>
<text x="81.2" y="51.7">IO5</text>
<text x="149.6" y="51.7">IRQ</text>
<text x="215.9" y="50.4">100K</text>
<text x="226.1" y="50.4">BZT52C3V3</text>
<text x="245.1" y="50.4">J3</text>
<text x="245.1" y="52.9">Right</text>
<text x="251.2" y="52.9">Button</text>
<text x="80" y="59.3">IO14</text>
<text x="80" y="54.2">IO12</text>
<text x="80" y="56.7">IO13</text>
<text x="124.4" y="58">+3V3</text>
<text x="149.6" y="55.5">GND</text>
<text x="149.6" y="59.3">RST</text>
<text x="211.1" y="56.7">GND</text>
<text x="219.6" y="59.3">+3V3</text>
<text x="80" y="61.8">IO15</text>
<text x="80" y="64.4">IO16</text>
<text x="149.6" y="63.1">3.3V</text>
<text x="228.6" y="65.6">J1</text>
<text x="80" y="66.9">IO17</text>
<text x="80" y="69.4">IO18</text>
<text x="80" y="72">IO19</text>
<text x="136.1" y="69.4">GND</text>
<text x="228.6" y="68.2">Volume</text>
<text x="80" y="74.5">IO21</text>
<text x="80" y="77.1">IO22</text>
<text x="220" y="73.3">GND</text>
<text x="236.7" y="74.5">+5V</text>
<text x="80" y="82.1">IO25</text>
<text x="80" y="79.6">IO23</text>
<text x="245.1" y="80.9">J5</text>
<text x="245.1" y="83.4">NeoPixel</text>
<text x="80" y="84.7">IO26</text>
<text x="80" y="87.2">IO27</text>
<text x="80" y="89.8">IO32</text>
<text x="191" y="86">LRC</text>
<text x="191" y="88.5">BCLK</text>
<text x="236.5" y="88.5">GND</text>
<text x="80" y="94.8">IO34</text>
<text x="80" y="92.3">IO33</text>
<text x="115.6" y="93.6">SW1</text>
<text x="141" y="93.6">SW2</text>
<text x="191" y="91">DIN</text>
<text x="191" y="93.6">GAIN</text>
<text x="201.9" y="92.3">MAX1</text>
<text x="73.3" y="101.1" transform="rotate(-90 73.3 101.1)">GND</text>
<text x="80" y="97.4">IO35</text>
<text x="115.6" y="96.1">RST</text>
<text x="141" y="96.1">BOOT</text>
<text x="178.3" y="96.1">+5V</text>
<text x="191" y="96.1">SD</text>
<text x="191" y="98.7">GND</text>
<text x="191" y="101.2">VIN</text>
<text x="119.6" y="103.7">GND</text>
<text x="145" y="103.7">GND</text>
<text x="183.1" y="106.3">GND</text>
<text x="219.6" y="106.3">+3V3</text>
<text x="228.5" y="107.5">R4</text>
<text x="237.4" y="107.5">R5</text>
<text x="247.1" y="106.3">J6</text>
<text x="70.1" y="108.8">GND</text>
<text x="113.5" y="113.9">+5V</text>
<text x="128.2" y="112.6">U2</text>
<text x="138.3" y="113.9">+3V3</text>
<text x="227.9" y="110.1">10K</text>
<text x="236.8" y="110.1">10K</text>
<text x="244.4" y="108.8">I2C</text>
<text x="245" y="110.2">1</text>
<text x="248.7" y="108.8">Bus</text>
<text x="31.6" y="116.4">+3V3</text>
<text x="32.8" y="119">SD Card</text>
<text x="39.3" y="116.4">U4</text>
<text x="42" y="119">Module</text>
<text x="122.8" y="115.2">AMS1117-3.3</text>
<text x="125" y="119">VI</text>
<text x="131.5" y="119">VO</text>
<text x="37.3" y="121.5">+3V3</text>
<text x="37.3" y="124.1">CS</text>
<text x="118.1" y="120.2">C3</text>
<text x="130.4" y="122.7" transform="rotate(-90 130.4 122.7)">GND</text>
<text x="143.5" y="120.2">C4</text>
<text x="37.3" y="126.6">MOSI</text>
<text x="37.3" y="129.1">CLK</text>
<text x="37.3" y="131.7">MISO</text>
<text x="127.2" y="130.4">GND</text>
<text x="241.5" y="127.9">GND</text>
<text x="37.3" y="134.2">GND</text>
<text x="95.1" y="135.5">+3V3</text>
<text x="32.3" y="139.3">GND</text>
<text x="51.1" y="143.1">Reference:</text>
<text x="62.3" y="143.1">J4</text>
<text x="74.2" y="143.1">+5V</text>
<text x="113" y="141.8">C1</text>
<text x="51.5" y="145.6">Value:</text>
<text x="53.3" y="148.2">+5V</text>
<text x="58.4" y="145.6">Power</text>
<text x="59.6" y="147.1">1</text>
<text x="108.2" y="149.5">GND</text>
<text x="113" y="144.4">100nF</text>
<text x="51.2" y="155.8">SENSE</text>
<text x="52.2" y="153.3">HOLD</text>
<text x="53.3" y="150.7">GND</text>
<text x="80.5" y="155.8">GND</text>
<text x="90.7" y="155.8">R232</text>
<text x="96.1" y="154.2" transform="rotate(-90 96.1 154.2)">VCC</text>
<text x="98.7" y="152.9" transform="rotate(-90 98.7 152.9)">V3</text>
<text x="100.9" y="155.8">RXD</text>
<text x="101.3" y="153.3">TXD</text>
<text x="128.2" y="153.3">+3V3</text>
<text x="53.1" y="158.3">TRIG</text>
<text x="54.4" y="160.9">D+</text>
<text x="90.7" y="160.9">UD+</text>
<text x="101.3" y="160.9">~{CTS}</text>
<text x="133.4" y="160.9">R3</text>
<text x="54.4" y="163.4">D-</text>
<text x="90.7" y="163.4">UD-</text>
<text x="100.9" y="163.4">~{DSR}</text>
<text x="102.8" y="166">~{RI}</text>
<text x="133.4" y="167.2">C2</text>
<text x="133.4" y="163.4">10K</text>
<text x="100.9" y="168.5">~{DCD}</text>
<text x="101.2" y="171">~{DTR}</text>
<text x="101.3" y="173.6">~{RTS}</text>
<text x="120.7" y="169.8">Q1</text>
<text x="120.7" y="172.3">2N7002</text>
<text x="98.7" y="174.8" transform="rotate(-90 98.7 174.8)">GND</text>
<text x="100" y="178.7">U3</text>
<text x="128.8" y="174.9">GND</text>
<text x="95.8" y="183.7">GND</text>
<text x="100" y="181.2">CH340C</text>
<text x="120.7" y="183.7">2N7002</text>
<text x="120.7" y="186.3">Q2</text>
</g>
<g font-size="1.8" fill="#a90000">
<text x="72.1" y="35" transform="rotate(-90 72.1 35)">2</text>
<text x="144.1" y="35.3">1</text>
<text x="240" y="35.3">1</text>
<text x="57.7" y="37.8">3</text>
<text x="85" y="37.8">25</text>
<text x="85" y="40.4">35</text>
<text x="144.1" y="39.1">2</text>
<text x="240" y="37.8">2</text>
<text x="57.7" y="42.9">4</text>
<text x="57.7" y="45.5">5</text>
<text x="85" y="42.9">24</text>
<text x="85" y="45.5">34</text>
<text x="144.1" y="42.9">3</text>
<text x="144.1" y="46.7">4</text>
<text x="85" y="53.1">14</text>
<text x="85" y="48">26</text>
<text x="85" y="50.5">29</text>
<text x="144.1" y="50.5">5</text>
<text x="240" y="49.3">1</text>
<text x="240" y="51.8">2</text>
<text x="85" y="58.2">13</text>
<text x="85" y="55.6">16</text>
<text x="144.1" y="54.4">6</text>
<text x="144.1" y="58.2">7</text>
<text x="85" y="60.7">23</text>
<text x="85" y="63.2">27</text>
<text x="85" y="65.8">28</text>
<text x="144.1" y="62">8</text>
<text x="223.4" y="63.2">1</text>
<text x="223.4" y="65.8">2</text>
<text x="85" y="68.3">30</text>
<text x="85" y="70.9">31</text>
<text x="223.4" y="68.3">3</text>
<text x="85" y="73.4">33</text>
<text x="85" y="75.9">36</text>
<text x="85" y="81">10</text>
<text x="85" y="83.6">11</text>
<text x="85" y="78.5">37</text>
<text x="240" y="78.5">1</text>
<text x="240" y="81">2</text>
<text x="240" y="83.6">3</text>
<text x="85" y="86.1">12</text>
<text x="85.7" y="88.6">8</text>
<text x="188.5" y="84.8">1</text>
<text x="188.5" y="87.4">2</text>
<text x="188.5" y="89.9">3</text>
<text x="85.7" y="93.7">6</text>
<text x="85.7" y="91.2">9</text>
<text x="188.5" y="92.5">4</text>
<text x="188.5" y="95">5</text>
<text x="85.7" y="96.3">7</text>
<text x="188.5" y="97.5">6</text>
<text x="188.5" y="100.1">7</text>
<text x="72.1" y="103.6" transform="rotate(-90 72.1 103.6)">1</text>
<text x="245" y="112.8">2</text>
<text x="122.5" y="117.9">3</text>
<text x="135.2" y="117.9">2</text>
<text x="245" y="115.3">3</text>
<text x="245" y="117.9">4</text>
<text x="34.9" y="120.4">1</text>
<text x="34.9" y="122.9">2</text>
<text x="34.9" y="125.5">3</text>
<text x="129.3" y="125.2" transform="rotate(-90 129.3 125.2)">1</text>
<text x="34.9" y="128">4</text>
<text x="34.9" y="130.6">5</text>
<text x="34.9" y="133.1">6</text>
<text x="59.6" y="149.6">2</text>
<text x="95" y="149.9" transform="rotate(-90 95 149.9)">16</text>
<text x="97.5" y="149.3" transform="rotate(-90 97.5 149.3)">4</text>
<text x="59.6" y="152.1">3</text>
<text x="59.6" y="154.7">4</text>
<text x="87.6" y="154.7">15</text>
<text x="106" y="152.1">2</text>
<text x="106" y="154.7">3</text>
<text x="59.6" y="157.2">5</text>
<text x="59.6" y="159.8">6</text>
<text x="88.2" y="159.8">5</text>
<text x="106" y="159.8">9</text>
<text x="59.6" y="162.3">7</text>
<text x="88.2" y="162.3">6</text>
<text x="105.4" y="162.3">10</text>
<text x="105.4" y="164.8">11</text>
<text x="105.4" y="167.4">12</text>
<text x="116.6" y="167.1" transform="rotate(-90 116.6 167.1)">3</text>
<text x="105.4" y="169.9">13</text>
<text x="105.4" y="172.5">14</text>
<text x="109.8" y="169.9">1</text>
<text x="97.5" y="177.2" transform="rotate(-90 97.5 177.2)">1</text>
<text x="116.6" y="174.7" transform="rotate(-90 116.6 174.7)">2</text>
<text x="109.8" y="183.9">1</text>
<text x="116.6" y="181" transform="rotate(-90 116.6 181)">2</text>
<text x="116.6" y="188.7" transform="rotate(-90 116.6 188.7)">3</text>
</g>
<g font-size="1.8" fill="#939391">
<text x="124.5" y="93.6">C5</text>
<text x="149.9" y="93.6">C6</text>
</g>
</svg>
